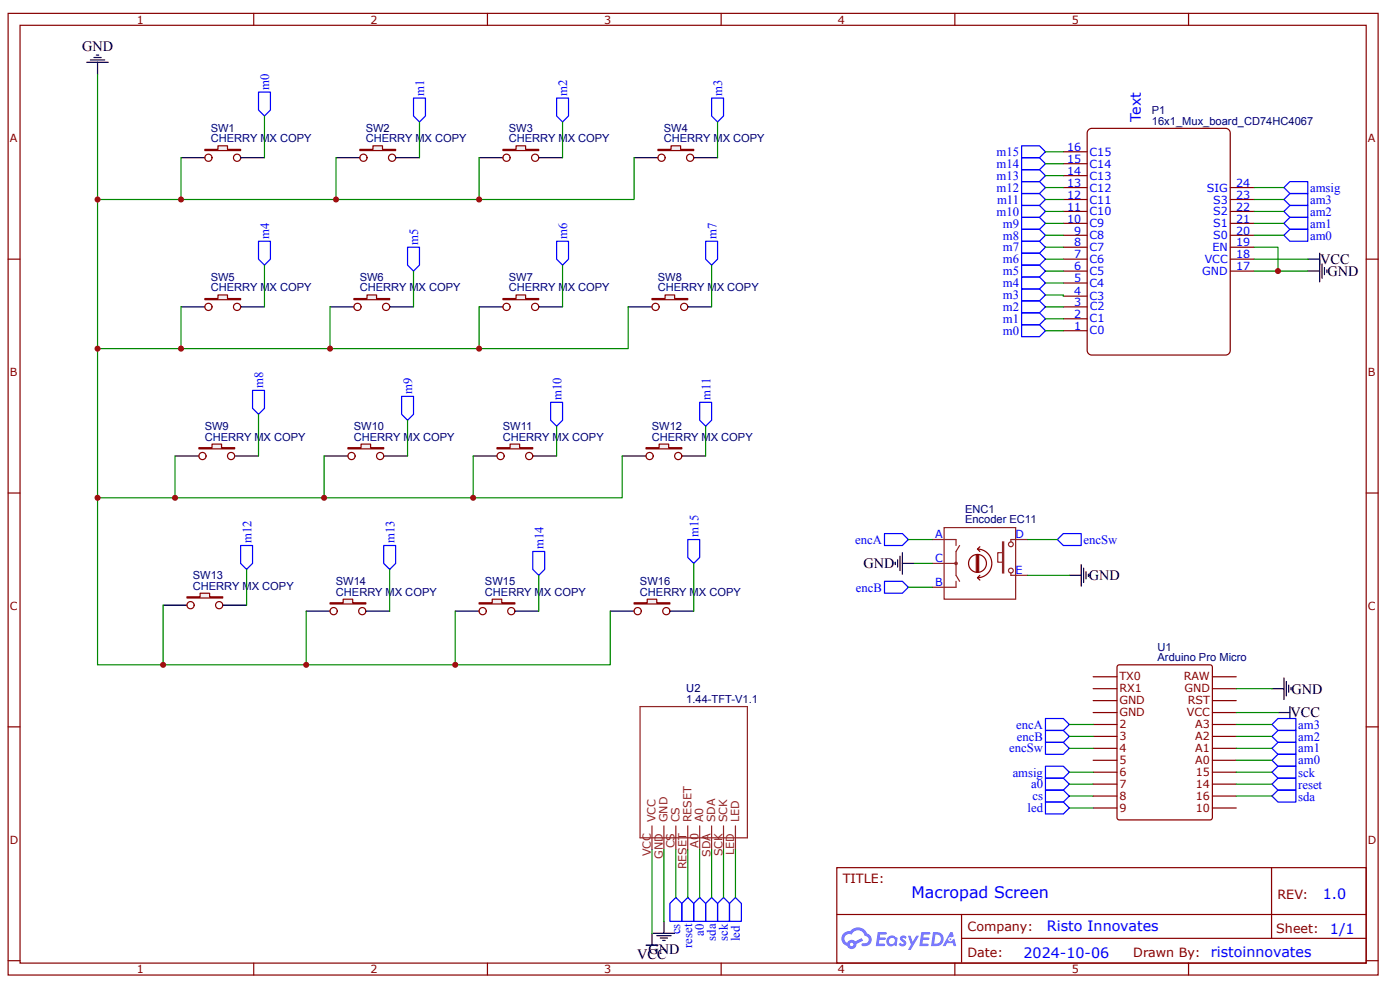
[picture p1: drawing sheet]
<svg xmlns="http://www.w3.org/2000/svg" width="297mm" height="210mm" viewBox="0 0 297 210" stroke-linecap="round" stroke-linejoin="round" font-family="sans-serif">
<g fill="none" stroke="#800" stroke-width=".25">
<path d="M1.7 2.8h290.7v203.9h-290.7zM4.3 5.4h285.5v198.8h-285.5zM53.8 2.8v2.6M103.4 2.8v2.6M153 2.8v2.6M202.6 2.8v2.6M252.1 2.8v2.6M1.7 54.9h2.6M289.8 54.9h2.6M1.7 104.5h2.6M289.8 104.5h2.6M1.7 154.1h2.6"/>
<path d="M289.8 154.1h2.6M177.5 184h112.3v20.2h-112.3zM177.6 193.9h112.1M204 198.9h85.7M204 193.9v10.1M269.8 184v14.9M1.7 203.7h2.6M53.8 204.2v2.5M103.4 204.2v2.5M153 204.2v2.5M202.6 204.2v2.5M252.1 204.2v2.5"/>
<path d="M289.8 203.7h2.6"/>
</g>
<g fill="#58f">
<path d="M191.1 198.5l.5-.2 .4 .1 .3 .3-.2 .4a.33 .33 0 0 0-.3-.3 .33 .33 0 0 0-.3 .1v.1a.85 .85 0 0 1 .7 .7 .85 .85 0 0 1-.3 .8l-.7 .1-.6-.4 .4-.4 .5 .3 .2-.1v-.2a.88 .88 0 0 1-.6-1.3z"/>
<path d="M192.6 198.4h.6l.4 1.3 .8-1.3h.6l-1.8 3h-.6l.7-1.1z"/>
<path d="M186.2 197.6h1.7l.2 .1-.1 .4h-1.3l-.1 .7h1.1l.2 .2-.2 .3h-1.1l-.2 .8h1.3l.1 .2-.1 .2-1.9 .1z"/>
<path d="M195.5 197.6h1.6l.2 .1v.4h-1.3l-.1 .7h1.1l.2 .2-.3 .3h-1.1l-.1 .8h1.2l.1 .2-.1 .2-1.9 .1z"/>
<path d="M201.6 197.6h.5l.2 .9-.4 .2a.49 .49 0 0 0-.7 .2 .49 .49 0 0 0 .3 .7 .49 .49 0 0 0 .6-.4l.4-.2 .4 1.6h-.6l-.2-.7h-1.2l-.3 .7h-.6z"/>
<path d="M197.9 197.6l-.4 3h1a1.51 1.51 0 0 0 1.7-1.5 1.51 1.51 0 0 0-1.8-1.5zM198.4 198.1a1.02 1.02 0 0 1 1.2 1.2 1.02 1.02 0 0 1-1.4 .8z"/>
<path d="M188.5 198.6a1.11 1.11 0 0 0-.3 1.6 1.11 1.11 0 0 0 1.6 .2l.4 .2 .2-1.7-.4-.2a1.01 1.01 0 0 0-1.5-.1zM188.5 199.5a.66 .66 0 0 1 1.3 0 .66 .66 0 0 1-1.3 0z"/>
<path d="M179 197.9a1.58 1.58 0 0 0 .7 2.6 1.01 1.01 0 0 0 1.2 .7 1.01 1.01 0 0 0 .8-1.1l1.4-.7-.3-.5-1.4 .7a1.02 1.02 0 0 0-1.7 .3 .99 .99 0 0 1-.4-1.4 .99 .99 0 0 1 1.4-.3 1.48 1.48 0 0 1 1.5-1 1.48 1.48 0 0 1 1.3 1.2 .82 .82 0 0 1 .8 1.1 .82 .82 0 0 1-1.2 .5l-.3 .1v.3a1.4 1.4 0 0 0 2-.6 1.4 1.4 0 0 0-.9-1.9 2.19 2.19 0 0 0-3.6-.5l-.8 .1zM180.3 200.2a.4 .4 0 0 1 .8 0 .4 .4 0 0 1-.8 0z"/>
<circle cx="201.6" cy="199.1" r=".19"/>
</g>
<path d="M38.4 33.4h5.1" fill="none" stroke="#000" stroke-width=".25"/>
<path d="M43.5 31.7h2.7v-.8h2.1v.8h2.7v.2h-7.5z" fill="#efefef"/>
<g fill="none" stroke="#800" stroke-width=".25">
<path d="M43.5 31.7h2.7v-.8h2.1v.8h2.7v.2h-7.5z"/>
<circle cx="44.2" cy="33.4" r=".76"/>
<circle cx="50.3" cy="33.4" r=".76"/>
</g>
<path d="M51 33.4h5.1M71.3 33.4h5" fill="none" stroke="#000" stroke-width=".25"/>
<path d="M76.3 31.7h2.8v-.8h2.1v.8h2.7v.2h-7.6z" fill="#efefef"/>
<g fill="none" stroke="#800" stroke-width=".25">
<path d="M76.3 31.7h2.8v-.8h2.1v.8h2.7v.2h-7.6z"/>
<circle cx="77.1" cy="33.4" r=".76"/>
<circle cx="83.2" cy="33.4" r=".76"/>
</g>
<path d="M83.9 33.4h5.1M101.6 33.4h5.1" fill="none" stroke="#000" stroke-width=".25"/>
<path d="M106.7 31.7h2.8v-.8h2v.8h2.8v.2h-7.6z" fill="#efefef"/>
<g fill="none" stroke="#800" stroke-width=".25">
<path d="M106.7 31.7h2.8v-.8h2v.8h2.8v.2h-7.6z"/>
<circle cx="107.5" cy="33.4" r=".76"/>
<circle cx="113.5" cy="33.4" r=".76"/>
</g>
<path d="M114.3 33.4h5M134.5 33.4h5.1" fill="none" stroke="#000" stroke-width=".25"/>
<path d="M139.6 31.7h2.8v-.8h2v.8h2.8v.2h-7.6z" fill="#efefef"/>
<g fill="none" stroke="#800" stroke-width=".25">
<path d="M139.6 31.7h2.8v-.8h2v.8h2.8v.2h-7.6z"/>
<circle cx="140.3" cy="33.4" r=".76"/>
<circle cx="146.4" cy="33.4" r=".76"/>
</g>
<path d="M147.2 33.4h5M38.4 65.1h5.1" fill="none" stroke="#000" stroke-width=".25"/>
<path d="M43.5 63.3h2.7v-.8h2.1v.8h2.7v.2h-7.5z" fill="#efefef"/>
<g fill="none" stroke="#800" stroke-width=".25">
<path d="M43.5 63.3h2.7v-.8h2.1v.8h2.7v.2h-7.5z"/>
<circle cx="44.2" cy="65.1" r=".76"/>
<circle cx="50.3" cy="65.1" r=".76"/>
</g>
<path d="M51 65.1h5.1M70 65.1h5.1" fill="none" stroke="#000" stroke-width=".25"/>
<path d="M75.1 63.3h2.8v-.8h2v.8h2.8v.2h-7.6z" fill="#efefef"/>
<g fill="none" stroke="#800" stroke-width=".25">
<path d="M75.1 63.3h2.8v-.8h2v.8h2.8v.2h-7.6z"/>
<circle cx="75.8" cy="65.1" r=".76"/>
<circle cx="81.9" cy="65.1" r=".76"/>
</g>
<path d="M82.7 65.1h5M101.6 65.1h5.1" fill="none" stroke="#000" stroke-width=".25"/>
<path d="M106.7 63.3h2.8v-.8h2v.8h2.8v.2h-7.6z" fill="#efefef"/>
<g fill="none" stroke="#800" stroke-width=".25">
<path d="M106.7 63.3h2.8v-.8h2v.8h2.8v.2h-7.6z"/>
<circle cx="107.5" cy="65.1" r=".76"/>
<circle cx="113.5" cy="65.1" r=".76"/>
</g>
<path d="M114.3 65.1h5M133.3 65.1h5" fill="none" stroke="#000" stroke-width=".25"/>
<path d="M138.3 63.3h2.8v-.8h2v.8h2.8v.2h-7.6z" fill="#efefef"/>
<g fill="none" stroke="#800" stroke-width=".25">
<path d="M138.3 63.3h2.8v-.8h2v.8h2.8v.2h-7.6z"/>
<circle cx="139.1" cy="65.1" r=".76"/>
<circle cx="145.1" cy="65.1" r=".76"/>
</g>
<path d="M145.9 65.1h5.1M37.1 96.7h5.1" fill="none" stroke="#000" stroke-width=".25"/>
<path d="M42.2 94.9h2.8v-.7h2v.7h2.8v.3h-7.6z" fill="#efefef"/>
<g fill="none" stroke="#800" stroke-width=".25">
<path d="M42.2 94.9h2.8v-.7h2v.7h2.8v.3h-7.6z"/>
<circle cx="43" cy="96.7" r=".76"/>
<circle cx="49" cy="96.7" r=".76"/>
</g>
<path d="M49.8 96.7h5M68.8 96.7h5" fill="none" stroke="#000" stroke-width=".25"/>
<path d="M73.8 94.9h2.8v-.7h2v.7h2.8v.3h-7.6z" fill="#efefef"/>
<g fill="none" stroke="#800" stroke-width=".25">
<path d="M73.8 94.9h2.8v-.7h2v.7h2.8v.3h-7.6z"/>
<circle cx="74.6" cy="96.7" r=".76"/>
<circle cx="80.6" cy="96.7" r=".76"/>
</g>
<path d="M81.4 96.7h5.1M100.4 96.7h5" fill="none" stroke="#000" stroke-width=".25"/>
<path d="M105.4 94.9h2.8v-.7h2v.7h2.8v.3h-7.6z" fill="#efefef"/>
<g fill="none" stroke="#800" stroke-width=".25">
<path d="M105.4 94.9h2.8v-.7h2v.7h2.8v.3h-7.6z"/>
<circle cx="106.2" cy="96.7" r=".76"/>
<circle cx="112.3" cy="96.7" r=".76"/>
</g>
<path d="M113 96.7h5.1M132 96.7h5.1" fill="none" stroke="#000" stroke-width=".25"/>
<path d="M137.1 94.9h2.7v-.7h2.1v.7h2.7v.3h-7.5z" fill="#efefef"/>
<g fill="none" stroke="#800" stroke-width=".25">
<path d="M137.1 94.9h2.7v-.7h2.1v.7h2.7v.3h-7.5z"/>
<circle cx="137.8" cy="96.7" r=".76"/>
<circle cx="143.9" cy="96.7" r=".76"/>
</g>
<path d="M144.6 96.7h5.1M34.6 128.3h5.1" fill="none" stroke="#000" stroke-width=".25"/>
<path d="M39.7 126.5h2.7v-.7h2.1v.7h2.8v.3h-7.6z" fill="#efefef"/>
<g fill="none" stroke="#800" stroke-width=".25">
<path d="M39.7 126.5h2.7v-.7h2.1v.7h2.8v.3h-7.6z"/>
<circle cx="40.4" cy="128.3" r=".76"/>
<circle cx="46.5" cy="128.3" r=".76"/>
</g>
<path d="M47.3 128.3h5M65 129.6h5" fill="none" stroke="#000" stroke-width=".25"/>
<path d="M70 127.8h2.8v-.8h2v.8h2.8v.2h-7.6z" fill="#efefef"/>
<g fill="none" stroke="#800" stroke-width=".25">
<path d="M70 127.8h2.8v-.8h2v.8h2.8v.2h-7.6z"/>
<circle cx="70.8" cy="129.6" r=".76"/>
<circle cx="76.9" cy="129.6" r=".76"/>
</g>
<path d="M77.6 129.6h5.1M96.6 129.6h5" fill="none" stroke="#000" stroke-width=".25"/>
<path d="M101.6 127.8h2.8v-.8h2v.8h2.8v.2h-7.6z" fill="#efefef"/>
<g fill="none" stroke="#800" stroke-width=".25">
<path d="M101.6 127.8h2.8v-.8h2v.8h2.8v.2h-7.6z"/>
<circle cx="102.4" cy="129.6" r=".76"/>
<circle cx="108.5" cy="129.6" r=".76"/>
</g>
<path d="M109.2 129.6h5.1M129.5 129.6h5" fill="none" stroke="#000" stroke-width=".25"/>
<path d="M134.5 127.8h2.8v-.8h2v.8h2.8v.2h-7.6z" fill="#efefef"/>
<g fill="none" stroke="#800" stroke-width=".25">
<path d="M134.5 127.8h2.8v-.8h2v.8h2.8v.2h-7.6zM231.9 143.5h5.1M231.9 146h5.1M231.9 148.5h5.1M231.9 151.1h5.1M231.9 153.6h5.1M231.9 156.1h5.1M231.9 158.7h5.1M237.1 141.1l.4-.2h19.2l.4 .3 .1 32.1-.2 .4-19.5 .1-.4-.2-.1-32.1zM257.2 143.5h5.1M257.2 146h5.1M257.2 148.5h5.1"/>
<path d="M257.2 151.1h5.1M257.2 153.6h5.1M257.2 156.1h5.1M257.2 158.7h5.1M231.9 161.2h5.1M231.9 163.7h5.1M231.9 166.2h5.1M231.9 168.8h5.1M231.9 171.3h5.1M257.2 161.2h5.1M257.2 163.7h5.1M257.2 166.2h5.1"/>
<path d="M257.2 168.8h5.1M257.2 171.3h5.1"/>
<circle cx="135.3" cy="129.6" r=".76"/>
<circle cx="141.4" cy="129.6" r=".76"/>
</g>
<path d="M142.1 129.6h5.1" fill="none" stroke="#000" stroke-width=".25"/>
<path d="M230.9 27.5l.8-.3h28.3a1.01 1.01 0 0 1 1 1v46.1a1.01 1.01 0 0 1-1 1h-28.3a1.01 1.01 0 0 1-1.1-1v-46.1z" fill="#fff"/>
<path d="M230.9 27.5l.8-.3h28.3a1.01 1.01 0 0 1 1 1v46.1a1.01 1.01 0 0 1-1 1h-28.3a1.01 1.01 0 0 1-1.1-1v-46.1z" fill="none" stroke="#800000" stroke-width=".25"/>
<g fill="none" stroke="#800" stroke-width=".25">
<path d="M225.6 39.8h5M225.6 37.2h5M225.6 34.7h5M225.6 32.2h5M261 39.8h5.1M225.6 57.5h5M225.6 54.9h5M225.6 52.4h5M225.6 49.9h5M225.6 47.4h5M225.6 44.8h5M225.6 42.3h5"/>
<path d="M261 57.5h5.1M261 54.9h5.1M261 52.4h5.1M261 49.9h5.1M261 47.4h5.1M261 44.8h5.1M261 42.3h5.1M225.6 70.1h5M225.6 67.6h5M225.6 65.1h5M225.6 62.8h5M225.6 60h5"/>
</g>
<g fill="none" stroke="#000" stroke-width=".25">
<path d="M18.4 13.2h4.6M19.2 12.7h3M19.9 12.2h1.6M20.4 11.7h.5M20.7 13.2v2.5M277.4 57.5h2.6M277.4 54.9h2.6M280 53.7v6M280.5 56v3M281 56.7v1.5M281.5 57.2v.5M189.9 119.2v.5"/>
<path d="M190.4 118.7v1.5M190.9 117.9v3.1M191.4 119.4h2.6M191.4 117.2v4.5M229.4 119.7v4.6M226.9 122h2.5M229.9 120.5v3M230.4 121.2v1.5M230.9 121.7v.5M269.9 146h2.5M271.1 151.1h2.6M272.4 143.7v4.6"/>
<path d="M272.9 144.5v3M273.4 145.2v1.6M273.7 149.8v2.5M273.9 145.8v.5M138.3 197.9v2.5M138.6 197.9h4.5M139.3 198.4h3.1M140.1 198.9h1.5M140.6 199.4h.5M140.8 195.3v2.6M137.1 200.4h2.5"/>
</g>
<g fill="none" stroke="#080" stroke-width=".25">
<path d="M20.7 15.7v125.2h108.8v-11.3M38.4 33.4v8.9M56.1 24.6v8.8M71.3 33.4v8.9M89 25.9v7.5M101.6 33.4v8.9M119.3 25.9v7.5M134.5 33.4v8.9h-113.8M152.2 25.9v7.5M221.8 39.8h3.8M221.8 32.2h3.8M221.8 34.7h3.8"/>
<path d="M221.8 37.2h3.8M266.1 39.8h6.3M56.1 56.2v8.9M87.7 57.5v7.6M119.3 56.2v8.9M151 56.2v8.9M221.8 57.5h3.8M221.8 54.9h3.8M221.8 49.9h3.8M221.8 47.4h3.8M221.8 44.8h3.8M221.8 42.3h3.8"/>
<path d="M221.8 52.4h3.8M266.1 52.4h5v5.1M266.1 57.5h11.3M266.1 54.9h11.3M266.1 49.9h6.3M266.1 47.4h6.3M266.1 44.8h6.3M266.1 42.3h6.3M38.4 65.1v8.8M70 65.1v8.8M101.6 65.1v8.8M133.3 65.1v8.8h-112.6"/>
<path d="M221.8 62.5h3.8v.3M221.8 60h3.8M221.8 65.1h3.8M221.8 67.6h3.8M221.8 70.1h3.8M37.1 96.7v8.8M54.8 87.8v8.9M68.8 96.7v8.8M86.5 89.1v7.6M100.4 96.7v8.8M118.1 90.4v6.3M132 96.7v8.8h-111.3"/>
<path d="M149.7 90.4v6.3M147.2 119.4v10.2M192.7 114.4h5.1M194 119.4h3.8M218 114.4h6.3M34.6 128.3v12.6M52.3 120.7v7.6M65 129.6v11.3M82.7 120.7v8.9M96.6 129.6v11.3M114.3 122v7.6M192.7 124.5h5.1"/>
<path d="M218 122h8.9M226.9 153.6h5M226.9 156.1h5M226.9 158.7h5M262.3 146h7.6M262.3 151.1h8.8M262.3 153.6h7.6M262.3 156.1h7.6M262.3 158.7h7.6M226.9 163.7h5M226.9 168.8h5M226.9 166.2h5"/>
<path d="M226.9 171.3h5M262.3 163.7h7.6M262.3 168.8h7.6M262.3 166.2h7.6M262.3 161.2h7.6M138.3 180.2v17.7M140.8 180.2v15.1M143.4 180.2v10.1M145.9 180.2v10.1M148.4 180.2v10.1M151 180.2v10.1M153.5 180.2v10.1"/>
<path d="M156 180.2v10.1"/>
</g>
<g fill="none" stroke="#00f" stroke-width=".25">
<path d="M54.8 19.5h2.6v3.8l-1.3 1.3-1.3-1.3zM87.7 20.8h2.6v3.8l-1.3 1.3-1.3-1.3zM118.1 20.8h2.5v3.8l-1.3 1.3-1.2-1.3zM151 20.8h2.5v3.8l-1.3 1.3-1.2-1.3zM216.7 38.5h3.8l1.3 1.3-1.3 1.2h-3.8zM216.7 36h3.8l1.3 1.2-1.3 1.3h-3.8zM216.7 33.4h3.8l1.3 1.3-1.3 1.3h-3.8zM216.7 30.9h3.8l1.3 1.3-1.3 1.2h-3.8zM272.4 39.8l1.3-1.3h3.7v2.5h-3.7zM54.8 51.1h2.6v3.8l-1.3 1.3-1.3-1.3zM86.5 52.4h2.5v3.8l-1.3 1.3-1.2-1.3zM118.1 51.1h2.5v3.8l-1.3 1.3-1.2-1.3z"/>
<path d="M149.7 51.1h2.5v3.8l-1.2 1.3-1.3-1.3zM216.7 58.7h3.8l1.3 1.3-1.3 1.3h-3.8zM216.7 56.2h3.8l1.3 1.3-1.3 1.2h-3.8zM216.7 53.7h3.8l1.3 1.2-1.3 1.3h-3.8zM216.7 51.1h3.8l1.3 1.3-1.3 1.3h-3.8zM216.7 48.6h3.8l1.3 1.3-1.3 1.2h-3.8zM216.7 46.1h3.8l1.3 1.3-1.3 1.2h-3.8zM216.7 43.6h3.8l1.3 1.2-1.3 1.3h-3.8zM216.7 41h3.8l1.3 1.3-1.3 1.3h-3.8zM272.4 49.9l1.3-1.3h3.7v2.5h-3.7zM272.4 47.4l1.3-1.3h3.7v2.5h-3.7zM272.4 44.8l1.3-1.2h3.7v2.5h-3.7z"/>
<path d="M272.4 42.3l1.3-1.3h3.7v2.6h-3.7zM216.7 68.9h3.8l1.3 1.2-1.3 1.3h-3.8zM216.7 66.3h3.8l1.3 1.3-1.3 1.3h-3.8zM216.7 63.8h3.8l1.3 1.3-1.3 1.2h-3.8zM216.7 61.3h3.8l1.3 1.2-1.3 1.3h-3.8zM53.6 82.8h2.5v3.8l-1.3 1.2-1.2-1.2zM85.2 84h2.5v3.8l-1.2 1.3-1.3-1.3zM116.8 85.3h2.5v3.8l-1.2 1.3-1.3-1.3zM148.4 85.3h2.6v3.8l-1.3 1.3-1.3-1.3zM51 115.7h2.6v3.7l-1.3 1.3-1.3-1.3zM81.4 115.7h2.5v3.7l-1.2 1.3-1.3-1.3zM113 116.9h2.6v3.8l-1.3 1.3-1.3-1.3z"/>
<path d="M145.9 114.4h2.5v3.8l-1.2 1.2-1.3-1.2zM187.6 113.1h3.8l1.3 1.3-1.3 1.3h-3.8zM224.3 114.4l1.3-1.3h3.8v2.6h-3.8zM187.6 123.2h3.8l1.3 1.3-1.3 1.3h-3.8zM221.8 152.3h3.8l1.3 1.3-1.3 1.3h-3.8zM221.8 154.9h3.8l1.3 1.2-1.3 1.3h-3.8zM221.8 157.4h3.8l1.3 1.3-1.3 1.2h-3.8zM269.9 156.1l1.2-1.2h3.8v2.5h-3.8zM269.9 153.6l1.2-1.3h3.8v2.6h-3.8zM269.9 158.7l1.2-1.3h3.8v2.5h-3.8zM221.8 162.4h3.8l1.3 1.3-1.3 1.3h-3.8zM221.8 167.5h3.8l1.3 1.3-1.3 1.2h-3.8z"/>
<path d="M221.8 170h3.8l1.3 1.3-1.3 1.3h-3.8zM221.8 165h3.8l1.3 1.2-1.3 1.3h-3.8zM269.9 168.8l1.2-1.3h3.8v2.5h-3.8zM269.9 166.2l1.2-1.2h3.8v2.5h-3.8zM269.9 163.7l1.2-1.3h3.8v2.6h-3.8zM269.9 161.2l1.2-1.3h3.8v2.5h-3.8zM143.4 190.3l1.2 1.2v3.8h-2.5v-3.8zM145.9 190.3l1.3 1.2v3.8h-2.6v-3.8zM148.4 190.3l1.3 1.2v3.8h-2.5v-3.8zM151 190.3l1.2 1.2v3.8h-2.5v-3.8zM153.5 190.3l1.3 1.2v3.8h-2.6v-3.8zM156 190.3l1.3 1.2v3.8h-2.5v-3.8z"/>
</g>
<g fill="none" stroke="#8d2323" stroke-width=".25">
<path d="M197.8 114.4h5v1.3M197.8 119.4h5M200.3 111.9h15.2v15.1h-15.2zM203.6 115.7l-.8 1.2v5.1l.8 1.2M212.7 114.9h.2v6.6h-.2zM212.7 117.2h-1v2h1M218 114.4h-3.5v.5M202.8 123.2v1.3h-5M214.5 121.5v.5h3.5M135.8 149.8h22.8v27.8h-22.8zM138.3 175.1v5.1M140.8 175.1v5.1"/>
<path d="M143.4 175.1v5.1M145.9 175.1v5.1M148.4 175.1v5.1M151 175.1v5.1M153.5 175.1v5.1M156 175.1v5.1"/>
<circle cx="202.8" cy="119.4" r=".25"/>
<circle cx="214.5" cy="115.4" r=".51"/>
<circle cx="214.5" cy="121" r=".51"/>
</g>
<path d="M207.1 117.7v3.5M207.4 116.4a3 3 0 0 1 3 3 3 3 0 0 1-3 3.1M207.4 117.7v3.5M207.4 116.4l.5 .5M207.6 117.7v3.5M207.9 115.9l-.5 .5M209.3 119.4a1.9 1.9 0 0 0-2.8-1.6 1.9 1.9 0 0 0-.2 3.2 1.9 1.9 0 0 0 3-1.3v-.2M207.4 122.5l.5 .5M207.9 122l-.5 .5" fill="none" stroke="#840000" stroke-width=".25"/>
<g fill="#c00">
<circle cx="96.6" cy="140.9" r=".63"/>
<circle cx="65" cy="140.9" r=".63"/>
<circle cx="34.6" cy="140.9" r=".63"/>
<circle cx="20.7" cy="105.5" r=".63"/>
<circle cx="100.4" cy="105.5" r=".63"/>
<circle cx="68.8" cy="105.5" r=".63"/>
<circle cx="37.1" cy="105.5" r=".63"/>
<circle cx="20.7" cy="73.9" r=".63"/>
<circle cx="101.6" cy="73.9" r=".63"/>
<circle cx="70" cy="73.9" r=".63"/>
<circle cx="38.4" cy="73.9" r=".63"/>
<circle cx="20.7" cy="42.3" r=".63"/>
<circle cx="101.6" cy="42.3" r=".63"/>
<circle cx="71.3" cy="42.3" r=".63"/>
<circle cx="38.4" cy="42.3" r=".63"/>
<circle cx="271.1" cy="57.5" r=".63"/>
</g>
<text font-size="3.4" fill="#00f" x="193.4" y="190.4">Macropad Screen</text>
<g font-size="3">
<text x="17.4" y="10.9">GND</text>
<text x="280.1" y="56">VCC</text>
<text x="281.6" y="58.5">GND</text>
<text x="183.2" y="120.5">GND</text>
<text x="231" y="123">GND</text>
<text x="274" y="147">GND</text>
<text x="273.8" y="152.1">VCC</text>
<text x="135.2" y="203.3">VCC</text>
<text x="137.6" y="202.3">GND</text>
</g>
<g font-size="3" fill="#00f">
<text x="242" y="25.9" transform="rotate(-90 242 25.9)">Text</text>
<text x="280.6" y="190.6">1.0</text>
<text x="222.1" y="197.5">Risto Innovates</text>
<text x="282.2" y="198">1/1</text>
<text x="217.1" y="203">2024-10-06</text>
<text x="256.9" y="203">ristoinnovates</text>
</g>
<g font-size="2.7" fill="#00f">
<text x="57.1" y="19" transform="rotate(-90 57.1 19)">m0</text>
<text x="90" y="20.3" transform="rotate(-90 90 20.3)">m1</text>
<text x="120.4" y="20.3" transform="rotate(-90 120.4 20.3)">m2</text>
<text x="153.2" y="20.3" transform="rotate(-90 153.2 20.3)">m3</text>
<text x="211.4" y="35.6">m14</text>
<text x="211.4" y="33.1">m15</text>
<text x="211.4" y="40.7">m12</text>
<text x="211.4" y="38.1">m13</text>
<text x="277.9" y="40.7">amsig</text>
<text x="211.4" y="45.7">m10</text>
<text x="211.5" y="43.2">m11</text>
<text x="277.9" y="45.7">am2</text>
<text x="277.9" y="43.2">am3</text>
<text x="57.1" y="50.6" transform="rotate(-90 57.1 50.6)">m4</text>
<text x="88.7" y="51.9" transform="rotate(-90 88.7 51.9)">m5</text>
<text x="120.4" y="50.6" transform="rotate(-90 120.4 50.6)">m6</text>
<text x="152" y="50.6" transform="rotate(-90 152 50.6)">m7</text>
<text x="212.8" y="53.3">m7</text>
<text x="212.8" y="50.8">m8</text>
<text x="212.8" y="48.3">m9</text>
<text x="277.9" y="50.8">am0</text>
<text x="277.9" y="48.3">am1</text>
<text x="212.8" y="58.4">m5</text>
<text x="212.8" y="55.8">m6</text>
<text x="212.8" y="66">m2</text>
<text x="212.8" y="63.4">m3</text>
<text x="212.8" y="60.9">m4</text>
<text x="212.8" y="71">m0</text>
<text x="212.8" y="68.5">m1</text>
<text x="55.9" y="82.3" transform="rotate(-90 55.9 82.3)">m8</text>
<text x="87.5" y="83.5" transform="rotate(-90 87.5 83.5)">m9</text>
<text x="119.1" y="84.8" transform="rotate(-90 119.1 84.8)">m10</text>
<text x="150.7" y="84.8" transform="rotate(-90 150.7 84.8)">m11</text>
<text x="148.2" y="113.9" transform="rotate(-90 148.2 113.9)">m15</text>
<text x="53.3" y="115.2" transform="rotate(-90 53.3 115.2)">m12</text>
<text x="83.7" y="115.1" transform="rotate(-90 83.7 115.1)">m13</text>
<text x="115.3" y="116.4" transform="rotate(-90 115.3 116.4)">m14</text>
<text x="181.4" y="115.3">encA</text>
<text x="229.9" y="115.3">encSw</text>
<text x="181.6" y="125.4">encB</text>
<text x="215.6" y="154.5">encA</text>
<text x="275.4" y="154.5">am3</text>
<text x="214.1" y="159.5">encSw</text>
<text x="215.7" y="157">encB</text>
<text x="275.4" y="157">am2</text>
<text x="275.4" y="159.5">am1</text>
<text x="214.8" y="164.6">amsig</text>
<text x="218.7" y="167.2">a0</text>
<text x="275.4" y="164.6">sck</text>
<text x="275.4" y="167.2">reset</text>
<text x="275.4" y="162.1">am0</text>
<text x="218" y="172.2">led</text>
<text x="219" y="169.7">cs</text>
<text x="275.4" y="169.7">sda</text>
<text x="144.3" y="198.1" transform="rotate(-90 144.3 198.1)">cs</text>
<text x="146.8" y="200.9" transform="rotate(-90 146.8 200.9)">reset</text>
<text x="149.4" y="198.4" transform="rotate(-90 149.4 198.4)">a0</text>
<text x="151.9" y="199.4" transform="rotate(-90 151.9 199.4)">sda</text>
<text x="154.4" y="199.4" transform="rotate(-90 154.4 199.4)">sck</text>
<text x="157" y="199.5" transform="rotate(-90 157 199.5)">led</text>
</g>
<g font-size="2.7" fill="#800">
<text x="178.8" y="187.2">TITLE:</text>
<text x="271" y="190.6">REV:</text>
<text x="205.3" y="197.4">Company:</text>
<text x="270.8" y="197.9">Sheet:</text>
<text x="205.3" y="202.9">Date:</text>
<text x="240.4" y="203">Drawn By:</text>
</g>
<g font-size="2.4" fill="#800">
<text x="29" y="5">1</text>
<text x="78.6" y="5">2</text>
<text x="128.2" y="5">3</text>
<text x="177.8" y="5">4</text>
<text x="227.4" y="5">5</text>
<text x="2.1" y="30.2">A</text>
<text x="290.2" y="30.2">A</text>
<text x="2.1" y="79.7">B</text>
<text x="290.2" y="79.7">B</text>
<text x="2.1" y="129.3">C</text>
<text x="290.2" y="129.3">C</text>
<text x="237.5" y="144.2">TX0</text>
<text x="237.5" y="146.8">RX1</text>
<text x="237.5" y="149.3">GND</text>
<text x="251.2" y="144.2">RAW</text>
<text x="251.3" y="146.8">GND</text>
<text x="252" y="149.3">RST</text>
<text x="237.5" y="151.8">GND</text>
<text x="237.5" y="154.4">2</text>
<text x="251.8" y="151.8">VCC</text>
<text x="253.6" y="154.4">A3</text>
<text x="237.5" y="156.9">3</text>
<text x="237.5" y="159.4">4</text>
<text x="237.5" y="161.9">5</text>
<text x="253.6" y="161.9">A0</text>
<text x="253.6" y="159.4">A1</text>
<text x="253.6" y="156.9">A2</text>
<text x="237.5" y="164.5">6</text>
<text x="237.5" y="167">7</text>
<text x="253.7" y="167">14</text>
<text x="253.7" y="164.5">15</text>
<text x="237.5" y="169.5">8</text>
<text x="237.5" y="172.1">9</text>
<text x="253.7" y="172.1">10</text>
<text x="253.7" y="169.5">16</text>
<text x="2.1" y="178.9">D</text>
<text x="290.2" y="178.9">D</text>
<text x="29" y="206.3">1</text>
<text x="78.6" y="206.3">2</text>
<text x="128.2" y="206.3">3</text>
<text x="177.8" y="206.3">4</text>
<text x="227.4" y="206.3">5</text>
</g>
<g font-size="2.4" fill="#000080">
<text x="44.7" y="27.9">SW1</text>
<text x="77.6" y="27.9">SW2</text>
<text x="107.9" y="27.9">SW3</text>
<text x="140.8" y="27.9">SW4</text>
<text x="244.4" y="26.5">16x1_Mux_board_CD74HC4067</text>
<text x="244.4" y="24.2">P1</text>
<text x="44.7" y="30.2">CHERRY MX COPY</text>
<text x="77.6" y="30.2">CHERRY MX COPY</text>
<text x="107.9" y="30.2">CHERRY MX COPY</text>
<text x="140.8" y="30.2">CHERRY MX COPY</text>
<text x="44.7" y="59.5">SW5</text>
<text x="76.3" y="59.5">SW6</text>
<text x="107.9" y="59.5">SW7</text>
<text x="139.6" y="59.5">SW8</text>
<text x="44.7" y="61.8">CHERRY MX COPY</text>
<text x="76.3" y="61.8">CHERRY MX COPY</text>
<text x="107.9" y="61.8">CHERRY MX COPY</text>
<text x="139.6" y="61.8">CHERRY MX COPY</text>
<text x="43.4" y="93.4">CHERRY MX COPY</text>
<text x="43.4" y="91.2">SW9</text>
<text x="75" y="93.4">CHERRY MX COPY</text>
<text x="75" y="91.2">SW10</text>
<text x="106.7" y="93.4">CHERRY MX COPY</text>
<text x="106.7" y="91.2">SW11</text>
<text x="138.3" y="93.4">CHERRY MX COPY</text>
<text x="138.3" y="91.2">SW12</text>
<text x="204.7" y="111">Encoder EC11</text>
<text x="204.7" y="108.7">ENC1</text>
<text x="40.9" y="125">CHERRY MX COPY</text>
<text x="40.9" y="122.8">SW13</text>
<text x="71.3" y="124">SW14</text>
<text x="102.9" y="124">SW15</text>
<text x="135.8" y="124">SW16</text>
<text x="71.3" y="126.3">CHERRY MX COPY</text>
<text x="102.9" y="126.3">CHERRY MX COPY</text>
<text x="135.8" y="126.3">CHERRY MX COPY</text>
<text x="245.6" y="138">U1</text>
<text x="245.6" y="140.2">Arduino Pro Micro</text>
<text x="145.6" y="149">1.44-TFT-V1.1</text>
<text x="145.6" y="146.8">U2</text>
</g>
<g font-size="2.4" fill="#00f">
<text x="226.4" y="34.6">15</text>
<text x="226.4" y="32">16</text>
<text x="231.1" y="35.6">C14</text>
<text x="231.1" y="33">C15</text>
<text x="226.4" y="39.6">13</text>
<text x="226.4" y="37.1">14</text>
<text x="231.1" y="40.6">C12</text>
<text x="231.1" y="38.1">C13</text>
<text x="256.1" y="40.6">SIG</text>
<text x="262.3" y="39.6">24</text>
<text x="226.4" y="47.2">10</text>
<text x="226.4" y="44.7">11</text>
<text x="226.4" y="42.1">12</text>
<text x="231.1" y="45.7">C10</text>
<text x="231.1" y="43.2">C11</text>
<text x="257.4" y="45.7">S2</text>
<text x="257.4" y="43.2">S3</text>
<text x="262.3" y="47.2">21</text>
<text x="262.3" y="44.7">22</text>
<text x="262.3" y="42.1">23</text>
<text x="227.9" y="52.3">8</text>
<text x="227.9" y="49.7">9</text>
<text x="231.1" y="53.3">C7</text>
<text x="231.1" y="50.7">C8</text>
<text x="231.1" y="48.2">C9</text>
<text x="257.2" y="53.3">EN</text>
<text x="257.4" y="50.7">S0</text>
<text x="257.4" y="48.2">S1</text>
<text x="262.3" y="52.3">19</text>
<text x="262.3" y="49.7">20</text>
<text x="227.9" y="59.8">5</text>
<text x="227.9" y="57.2">6</text>
<text x="227.9" y="54.7">7</text>
<text x="231.1" y="58.2">C5</text>
<text x="231.1" y="55.7">C6</text>
<text x="255.1" y="58.3">GND</text>
<text x="255.6" y="55.8">VCC</text>
<text x="262.3" y="57.3">17</text>
<text x="262.3" y="54.8">18</text>
<text x="227.9" y="62.5">4</text>
<text x="227.9" y="64.8">3</text>
<text x="231.1" y="63.5">C3</text>
<text x="231.1" y="60.8">C4</text>
<text x="231.2" y="65.8">C2</text>
<text x="227.9" y="69.9">1</text>
<text x="227.9" y="67.3">2</text>
<text x="231.2" y="70.9">C0</text>
<text x="231.2" y="68.4">C1</text>
<text x="198.4" y="119.2">C</text>
<text x="198.4" y="114.1">A</text>
<text x="215.5" y="114.1">D</text>
<text x="198.4" y="124.3">B</text>
<text x="215.5" y="121.7">E</text>
</g>
<g font-size="2.4" fill="#8d2323">
<text x="139.1" y="174.3" transform="rotate(-90 139.1 174.3)">VCC</text>
<text x="141.6" y="174.3" transform="rotate(-90 141.6 174.3)">GND</text>
<text x="143.1" y="179.9" transform="rotate(-90 143.1 179.9)">CS</text>
<text x="144.1" y="174.3" transform="rotate(-90 144.1 174.3)">CS</text>
<text x="146.7" y="174.3" transform="rotate(-90 146.7 174.3)">RESET</text>
<text x="148.2" y="179.7" transform="rotate(-90 148.2 179.7)">A0</text>
<text x="149.2" y="174.3" transform="rotate(-90 149.2 174.3)">A0</text>
<text x="151.7" y="174.3" transform="rotate(-90 151.7 174.3)">SDA</text>
<text x="154.3" y="174.3" transform="rotate(-90 154.3 174.3)">SCK</text>
<text x="156.8" y="174.3" transform="rotate(-90 156.8 174.3)">LED</text>
<text x="138.1" y="181.5" transform="rotate(-90 138.1 181.5)">VCC</text>
<text x="140.6" y="182" transform="rotate(-90 140.6 182)">GND</text>
<text x="145.7" y="184.3" transform="rotate(-90 145.7 184.3)">RESET</text>
<text x="150.7" y="181.7" transform="rotate(-90 150.7 181.7)">SDA</text>
<text x="153.2" y="181.5" transform="rotate(-90 153.2 181.5)">SCK</text>
<text x="155.8" y="181.2" transform="rotate(-90 155.8 181.2)">LED</text>
</g>
</svg>
